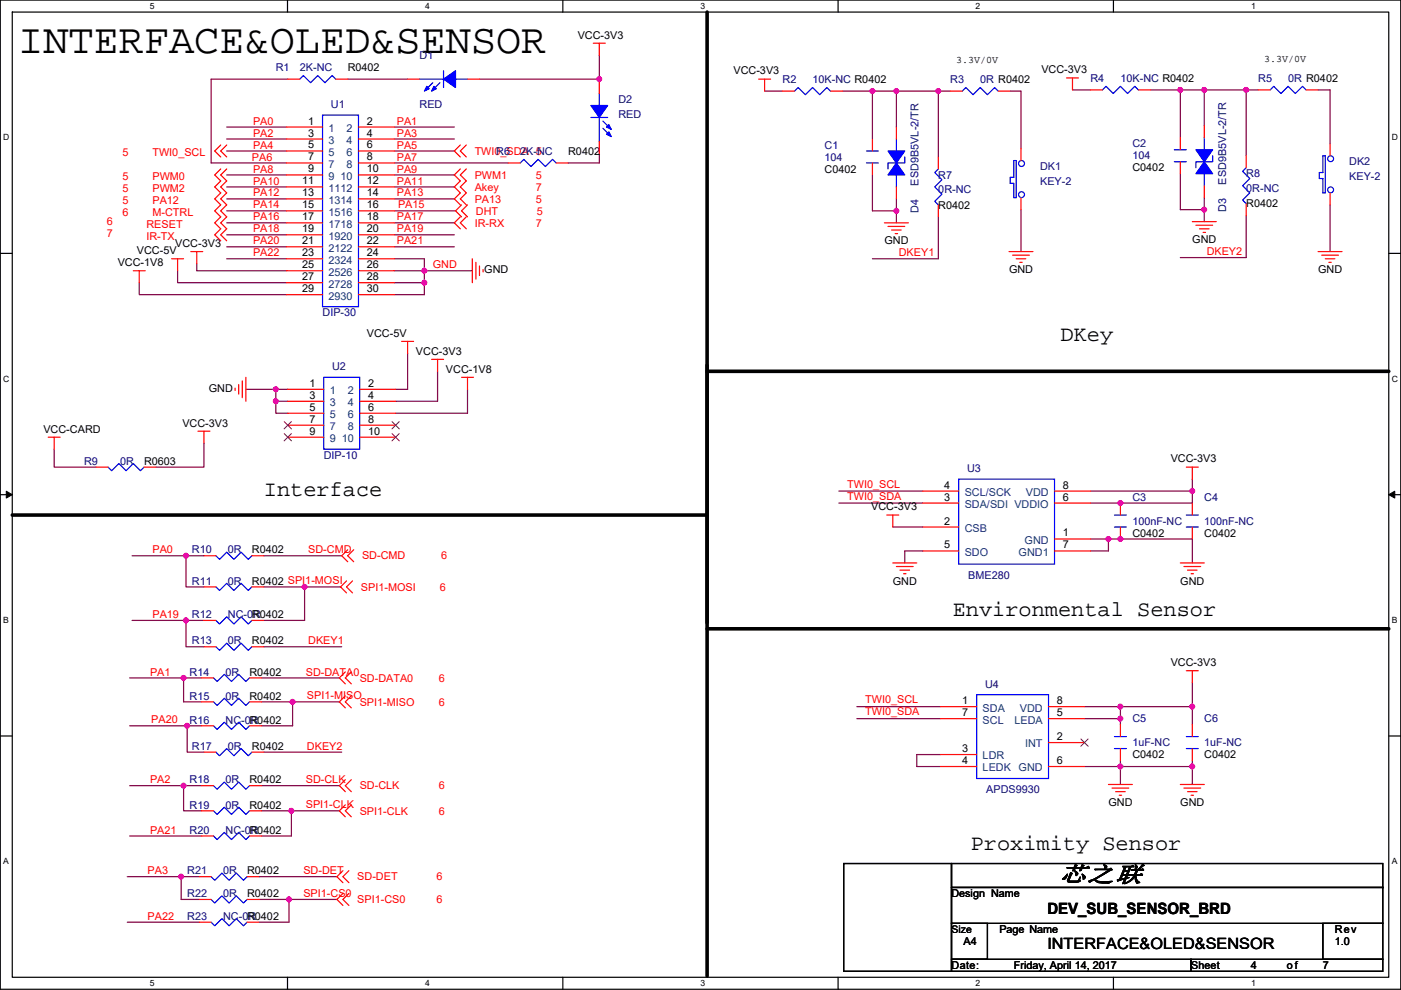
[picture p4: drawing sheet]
<svg xmlns="http://www.w3.org/2000/svg" width="297mm" height="210mm" viewBox="0 0 297 210" stroke-linecap="round" stroke-linejoin="round" font-family="sans-serif">
<path d="M.1 0h296.9v209.8h-296.9zM2.6 2.6h291.8v204.7h-291.8z" fill="none" stroke="#000" stroke-width=".25"/>
<g fill="#fff">
<path d="M31.8 .3h1v2h-1z"/>
<path d="M31.8 207.5h1v2.1h-1z"/>
</g>
<path d="M61 0v2.6M61 207.3v2.5" fill="none" stroke="#000" stroke-width=".25"/>
<g fill="#fff">
<path d="M90.1 .3h1v2h-1z"/>
<path d="M90.1 207.5h1v2.1h-1z"/>
</g>
<path d="M119.3 0v2.6M119.3 207.3v2.5" fill="none" stroke="#000" stroke-width=".25"/>
<g fill="#fff">
<path d="M148.5 .3h1v2h-1z"/>
<path d="M148.5 207.5h1v2.1h-1z"/>
</g>
<path d="M177.7 0v2.6M177.7 207.3v2.5" fill="none" stroke="#000" stroke-width=".25"/>
<g fill="#fff">
<path d="M206.9 .3h1v2h-1z"/>
<path d="M206.9 207.5h1v2.1h-1z"/>
</g>
<path d="M236.1 0v2.6M236.1 207.3v2.5" fill="none" stroke="#000" stroke-width=".25"/>
<g fill="#fff">
<path d="M265.2 .3h1v2h-1z"/>
<path d="M265.2 207.5h1v2.1h-1z"/>
<path d="M.7 28.2h1.3v2h-1.3z"/>
<path d="M295.1 28.2h1.3v2h-1.3z"/>
<path d="M.7 79.3h1.3v2.1h-1.3z"/>
<path d="M295.1 79.3h1.3v2.1h-1.3z"/>
</g>
<path d="M.1 53.7h2.5M294.4 53.7h2.6" fill="none" stroke="#000" stroke-width=".25"/>
<g fill="#fff">
<path d="M.7 130.5h1.2v2h-1.2z"/>
<path d="M295.1 130.5h1.2v2h-1.2z"/>
</g>
<path d="M.1 104.9h2.5M294.4 104.9h2.6" fill="none" stroke="#000" stroke-width=".25"/>
<path d="M1.3 104.2l1.3 .7-1.3 .7zM294.4 104.9l1.3-.7v1.4z" fill="#000" stroke="#000" stroke-width=".21"/>
<g fill="#fff">
<path d="M.7 181.7h1.2v2h-1.2z"/>
<path d="M295.1 181.7h1.2v2h-1.2z"/>
</g>
<path d="M.1 156.1h2.5M294.4 156.1h2.6M178.9 183.2h22.8v22.8h-22.8zM201.7 183.2h91.5v5h-91.5zM201.7 188.2h91.5v7.7h-91.5zM201.7 195.9h7.7v7.6h-7.7zM280.5 195.9h12.7v7.6h-12.7zM201.7 203.5h50.8v2.5h-50.8zM252.5 203.5h40.7v2.5h-40.7z" fill="none" stroke="#000" stroke-width=".25"/>
<path d="M149.9 2.6v129.5M149.9 78.8h144.5M149.9 77.5v129.5M2.6 109.2h147.1M149.9 133.4h144.5" fill="none" stroke="#000" stroke-width=".76"/>
<g fill="none" stroke="#800040" stroke-width=".25">
<path d="M61 16.8h-16.2v17.8h16M73.7 16.8h12.7M101.7 16.8h25.4M127.1 11.7v5.1M127.1 16.8v.5M162.1 19.3h3.8M178.6 19.3h6.4M185 19.3h5.1v7.6M185 19.3v10.2M190.1 19.3h8.8M198.9 19.3h2.6M198.9 19.3v14"/>
<path d="M214.2 19.3h2.3v12.2M227.4 19.1h3.8M243.9 19.1h6.3M250.3 19.1v10.1M250.3 19.1h5M255.3 19.1v7.6M255.3 19.1h8.9M264.2 19.1h2.6M264.2 19.1v13.9M279.5 19.1h2.5v11.4M48.1 26.9h12.7M48.1 32h12.7"/>
<path d="M48.1 37.1h12.7M48.1 39.6h12.7M48.1 29.5h12.7M83.6 34.6h24.2M83.6 32h12.7M83.6 37.1h12.7M83.6 39.6h12.7M83.6 26.9h12.7M83.6 29.5h12.7M127.1 32.5v2.1h-6.6M185 37.1v7.6h5.1v2.6M250.3 36.9v7.6h5"/>
<path d="M29.5 60v2.5h31.3M37.7 57.4v2.6h23.1M41.7 55.9v1.5h19.1M48.1 49.8h12.7M48.1 54.9h12.7M48.1 42.2h12.7M48.1 52.3h12.7M48.1 47.3h12.7M48.1 44.7h12.7M83.6 42.2h12.7M83.6 49.8h12.7M83.6 52.3h12.7"/>
<path d="M83.6 47.3h12.7M83.6 44.7h13M83.6 54.9h6.4v2.5M83.6 60h6.4M83.6 57.4h6.4M90 57.4v2.6M90 60v2.5h-6.4M90 57.4h10.1M190.1 42.2v2.5M198.9 46v8.9h-13.9M216.5 44.5v8.9M255.3 44.5v2.5"/>
<path d="M255.3 41.9v2.6M264.2 45.7v8.9h-14M282 43.5v9.9M86.4 75v7.6h-2.5M92.8 78.8v6.3h-8.9M11.5 95.3v3.8h8.9M43.2 94v5.1h-10.1M52.1 82.6h6.4M58.5 85.1h2.5M58.5 82.6h2.5M58.5 85.1v2.6h2.5M58.5 82.6v2.5"/>
<path d="M99.1 82.6v5.1h-15.2M28 117.9h11.4M39.4 117.9v6.6h3.8M39.4 117.9h3.8M55.9 117.9h16.6M177.9 106.7h17.7M177.9 104.2h17.7M189.3 111.8h6.3M195.6 116.9h-3.8v2.5M231.2 104.2h21.6M231.2 114.3h3.8M235 114.3v2.6h-3.8"/>
<path d="M235 114.3h17.8v5.1M252.8 104.2v2.5h-21.6M252.8 101.6v2.6M28 131.6h11.4M39.4 131.6v5.6h3.8M39.4 131.6h3.8M55.9 124.5h8.7M55.9 137.2h16.6M64.6 124.5v7.1h-8.7M64.6 124.5h7.6M27.5 153.9h12.2M27.5 143.8h11.4"/>
<path d="M38.9 143.8h3.8M38.9 143.8v5.1h3.8M42.7 153.9h-3v5.6h3.5M55.4 148.9h6.6M55.4 143.8h16.5M55.9 159.5h16.6M62 148.9v5h-6.6M62 148.9h9.9M181.7 149.9h17.7M181.7 152.4h17.7M229.9 152.4h7.6M229.9 149.9h7.6"/>
<path d="M237.5 152.4v1.3M237.5 149.9v2.5M237.5 149.9h15.3M252.8 144.8v8.9M27.5 177.3h15.2M27.5 166.6h11.4M38.9 166.6v5.4h3.8M38.9 166.6h3.8M55.4 172h6.4M55.4 166.6h16.5M61.8 172v5.3h-6.4M61.8 172h10.1"/>
<path d="M199.4 160h-5v2.6h5M229.9 162.6h7.6M237.5 161.3v1.3M237.5 162.6v3.8M237.5 162.6h15.3M252.8 161.3v1.3M252.8 162.6v3.8M27 185.9h11.4M27 195.6h15.2M38.4 185.9h3.8M38.4 185.9v4.9h3.8M54.9 190.8h6.4"/>
<path d="M54.9 185.9h16.5M61.3 190.8v4.8h-6.4M61.3 190.8h10.1"/>
</g>
<g fill="#f0f" stroke="#f0f" stroke-width=".25">
<circle cx="90" cy="57.4" r=".5"/>
<circle cx="90" cy="60" r=".5"/>
<circle cx="58.5" cy="85.1" r=".5"/>
<circle cx="58.5" cy="82.6" r=".5"/>
<circle cx="237.5" cy="106.7" r=".5"/>
<circle cx="237.5" cy="114.3" r=".5"/>
<circle cx="235" cy="114.3" r=".5"/>
<circle cx="252.8" cy="104.1" r=".5"/>
<circle cx="237.5" cy="152.4" r=".5"/>
<circle cx="252.8" cy="149.9" r=".5"/>
<circle cx="237.5" cy="162.6" r=".5"/>
<circle cx="252.8" cy="162.6" r=".5"/>
<circle cx="237.5" cy="149.9" r=".5"/>
<circle cx="264.2" cy="19.1" r=".5"/>
<circle cx="255.3" cy="44.5" r=".5"/>
<circle cx="250.2" cy="19.1" r=".5"/>
<circle cx="255.3" cy="19.1" r=".5"/>
<circle cx="39.4" cy="117.9" r=".5"/>
<circle cx="38.9" cy="143.8" r=".5"/>
<circle cx="62" cy="148.9" r=".5"/>
<circle cx="61.8" cy="172" r=".5"/>
<circle cx="38.9" cy="166.6" r=".5"/>
<circle cx="38.4" cy="185.9" r=".5"/>
<circle cx="39.7" cy="153.9" r=".5"/>
<circle cx="61.3" cy="190.8" r=".5"/>
<circle cx="39.4" cy="131.6" r=".5"/>
<circle cx="64.6" cy="124.5" r=".5"/>
<circle cx="198.9" cy="19.3" r=".5"/>
<circle cx="190" cy="19.3" r=".5"/>
<circle cx="185" cy="19.3" r=".5"/>
<circle cx="190" cy="44.7" r=".5"/>
<circle cx="127" cy="16.8" r=".5"/>
</g>
<g fill="none" stroke="#f00" stroke-width=".25">
<path d="M61 16.8h2.6M71.2 16.8h2.5M86.4 16.8h2.6M99.1 16.8h2.6M125.8 9.2h2.5M127.1 9.2v2.5M127.1 17.3v2.5M160.8 16.8h2.6M162.1 16.8v2.5M165.9 19.3h2.6M176.1 19.3h2.5M201.5 19.3h2.5"/>
<path d="M211.6 19.3h2.6M226.1 16.5h2.6M227.4 16.5v2.6M231.2 19.1h2.5M241.4 19.1h2.5M266.8 19.1h2.5M276.9 19.1h2.6M46.8 30.8l-1.3 1.2 1.3 1.3M46.8 35.8l-1.3 1.3 1.3 1.3-1.3 1.2 1.3 1.3-1.3 1.3 1.3 1.3-1.3 1.2 1.3 1.3-1.3 1.3 1.3 1.2-1.3 1.3 1.3 1.3M48.1 30.8l-1.3 1.2 1.3 1.3M48.1 35.8l-1.3 1.3 1.3 1.3-1.3 1.2 1.3 1.3-1.3 1.3 1.3 1.3-1.3 1.2 1.3 1.3-1.3 1.3 1.3 1.2-1.3 1.3 1.3 1.3M60.8 26.9h7.6"/>
<path d="M60.8 29.5h7.6M60.8 32h7.6M60.8 34.6h7.6M60.8 37.1h7.6M60.8 39.6h7.6M76 26.9h7.6M76 29.5h7.6M76 32h7.6M76 34.6h7.6M76 37.1h7.6M76 39.6h7.6M97.6 35.8l-1.3 1.3 1.3 1.3-1.3 1.2 1.3 1.3-1.3 1.3 1.3 1.3"/>
<path d="M97.6 30.8l-1.3 1.2 1.3 1.3M98.9 35.8l-1.3 1.3 1.3 1.3-1.3 1.2 1.3 1.3-1.3 1.3 1.3 1.3M98.9 30.8l-1.3 1.2 1.3 1.3M107.8 34.6h2.5M117.9 34.6h2.6M127.1 30v2.5M185 34.6v2.5M185 29.5v2.5M190.1 26.9v2.6M190.1 39.6v2.6M198.9 33.3v2.5M216.5 31.5v2.6"/>
<path d="M250.2 34.3v2.6M250.2 29.2v2.6M255.3 26.7v2.5M255.3 39.4v2.5M264.2 33v2.6M282 30.5v2.5M28.3 57.4h2.5M29.5 57.4v2.6M36.4 54.9h2.5M37.7 54.9v2.5M40.4 53.4h2.6M41.7 53.4v2.5"/>
<path d="M60.8 42.2h7.6M60.8 44.7h7.6M60.8 47.3h7.6M60.8 49.8h7.6M60.8 52.3h7.6M60.8 54.9h7.6M60.8 57.4h7.6M60.8 60h7.6M76 42.2h7.6M76 44.7h7.6M76 47.3h7.6M76 49.8h7.6"/>
<path d="M76 52.3h7.6M76 54.9h7.6M76 57.4h7.6M76 60h7.6M97.6 46l-1.3 1.3 1.3 1.2M97.9 43.5l-1.3 1.2 1.3 1.3M98.9 46l-1.3 1.3 1.3 1.2M99.1 43.5l-1.2 1.2 1.2 1.3M100.1 54.9v5.1M100.9 55.6v3.6M101.7 56.4v2M102.4 57.2v.5"/>
<path d="M187.5 47.3h5.1M188.3 48h3.5M189 48.8h2.1M189.8 49.6h.5M198.9 43.5v2.5M213.9 53.4h5.1M214.7 54.1h3.5M215.5 54.9h2M216.2 55.6h.5M216.5 41.9v2.6M252.8 47h5.1M253.6 47.8h3.5"/>
<path d="M254.3 48.5h2M255.1 49.3h.5M264.2 43.2v2.5M279.5 53.4h5M280.2 54.1h3.6M281 54.9h2M281.7 55.6h.6M282 40.9v2.6M60.8 62.5h7.6M76 62.5h7.6M85.2 72.4h2.5M86.4 72.4v2.6"/>
<path d="M91.5 76.2h2.5M92.8 76.2v2.6M10.2 92.7h2.6M11.5 92.7v2.6M20.4 99.1h2.5M30.5 99.1h2.6M42 91.5h2.5M43.2 91.5v2.5M49.8 82.3v.5M50.6 81.6v2M51.4 80.8v3.5M52.1 80v5.1"/>
<path d="M61 82.6h7.6M61 85.1h7.6M61 87.7h7.6M61 90.2h7.6M61 92.7h7.6M76.3 82.6h7.6M76.3 85.1h7.6M76.3 87.7h7.6M76.3 90.2h7.6M76.3 92.7h7.6M97.9 80h2.5M99.1 80v2.6"/>
<path d="M251.5 99.1h2.6M252.8 99.1v2.5M43.2 117.9h2.6M53.4 117.9h2.5M73.7 116.6l-1.2 1.3 1.2 1.2M75 116.6l-1.3 1.3 1.3 1.2M188 109.2h2.6M189.3 109.2v2.6M189.3 119.4h5.1M195.6 104.2h7.7M195.6 106.7h7.7M195.6 111.8h7.7"/>
<path d="M195.6 116.9h7.7M223.6 104.2h7.6M223.6 106.7h7.6M223.6 114.3h7.6M223.6 116.9h7.6M237.5 111.8v2.5M237.5 106.7v2.5M250.2 119.4h5.1M252.8 111.8v2.5M252.8 106.7v2.5M43.2 124.5h2.6M43.2 137.2h2.6"/>
<path d="M43.2 131.6h2.6M53.4 124.5h2.5M53.4 137.2h2.5M53.4 131.6h2.5M73.5 123.2l-1.3 1.3 1.3 1.3M74.7 123.2l-1.2 1.3 1.2 1.3M190.1 120.2h3.5M190.8 120.9h2M191.6 121.7h.5M251 120.2h3.6M251.8 120.9h2M252.5 121.7h.5"/>
<path d="M42.7 143.8h2.6M42.7 148.9h2.6M42.7 153.9h2.6M43.2 159.5h2.6M52.9 143.8h2.5M52.9 148.9h2.5M52.9 153.9h2.5M53.4 159.5h2.5M73.2 142.5l-1.3 1.3 1.3 1.3M73.2 147.6l-1.3 1.3 1.3 1.2M74.5 142.5l-1.3 1.3 1.3 1.3M74.5 147.6l-1.3 1.3 1.3 1.2"/>
<path d="M199.5 149.9h7.6M199.5 152.4h7.6M222.3 149.9h7.6M222.3 152.4h7.6M222.3 157.5h7.6M237.5 158.8v2.5M237.5 153.7v2.5M251.5 142.3h2.6M252.8 142.3v2.5M252.8 158.8v2.5M252.8 153.7v2.5M42.7 166.6h2.6"/>
<path d="M42.7 172h2.6M42.7 177.3h2.6M52.9 166.6h2.5M52.9 172h2.5M52.9 177.3h2.5M73.2 165.4l-1.3 1.2 1.3 1.3M73.2 170.7l-1.3 1.3 1.3 1.2M74.5 165.4l-1.3 1.2 1.3 1.3M74.5 170.7l-1.3 1.3 1.3 1.2M199.5 160h7.6M199.5 162.6h7.6M222.3 162.6h7.6"/>
<path d="M235 166.4h5.1M235.8 167.2h3.5M236.5 167.9h2.1M237.3 168.7h.5M250.2 166.4h5.1M251 167.2h3.6M251.8 167.9h2M252.5 168.7h.5M42.2 185.9h2.6M42.2 195.6h2.6M42.2 190.8h2.6M52.4 185.9h2.5"/>
<path d="M52.4 195.6h2.5M52.4 190.8h2.5M72.7 184.7l-1.3 1.2 1.3 1.3M72.7 189.5l-1.3 1.3 1.3 1.2M74 184.7l-1.3 1.2 1.3 1.3M74 189.5l-1.3 1.3 1.3 1.2"/>
</g>
<g fill="none" stroke="#00f" stroke-width=".25">
<path d="M63.6 16.8l.7-.8 1.5 1.5 1.6-1.5 1.5 1.5 1.5-1.5 .8 .8M89 16.8h5M91.8 17.5l-1.6 1.6M93.3 17.5l-1.5 1.6M94 15v3.6M96.6 16.8h2.5M127.1 19.8v2.6M168.5 19.3l.7-.7 1.5 1.5 1.6-1.5 1.5 1.5 1.5-1.5 .8 .7M204 19.3l.8-.7 1.5 1.5 1.5-1.5 1.6 1.5 1.5-1.5 .7 .7M233.7 19.1l.8-.8 1.5 1.5 1.5-1.5 1.6 1.5 1.5-1.5 .8 .8M269.3 19.1l.8-.8 1.5 1.5 1.5-1.5 1.5 1.5 1.6-1.5 .7 .8M68.4 24.4h7.6v40.6h-7.6z"/>
<path d="M110.3 34.6l.8-.8 1.5 1.5 1.5-1.5 1.5 1.5 1.6-1.5 .7 .8M125.3 24.9h3.5M127.1 24.9v5.1M127.8 25.7l1.5 1.5M127.8 27.2l1.5 1.5M183.7 34.6h2.5M183.7 32h2.5M190.1 29.5v2.5M190.1 37.1v2.5M191.8 33.3v1.3h-3.5v1.2M198.9 35.8l-.7 .8 1.5 1.5-1.5 1.5 1.5 1.6-1.5 1.5 .7 .8M214.9 34.1h.6v7.8h-.6v-3h-.7v-1.3h.7z"/>
<path d="M249 34.3h2.5M249 31.8h2.5M255.3 29.2v2.6M255.3 36.9v2.5M257.1 33v1.3h-3.5v1.3M264.2 35.6l-.7 .7 1.5 1.6-1.5 1.5 1.5 1.5-1.5 1.5 .7 .8M280.5 33h.5v7.9h-.5v-3h-.8v-1.3h.8zM22.9 99.1l.8 .7 1.5-1.5 1.5 1.5 1.6-1.5 1.5 1.5 .7-.7M68.6 80h7.7v15.3h-7.7zM45.8 117.9l.7 .7 1.6-1.5 1.5 1.5 1.5-1.5 1.5 1.5 .8-.7M203.3 101.6h20.3v18.1h-20.3zM236.3 111.8h2.5"/>
<path d="M236.3 109.2h2.5M251.5 111.8h2.6M251.5 109.2h2.6M45.8 124.5l.7 .7 1.6-1.5 1.5 1.5 1.5-1.5 1.5 1.5 .8-.7M45.8 137.2l.7 .7 1.6-1.5 1.5 1.5 1.5-1.5 1.5 1.5 .8-.7M45.8 131.6l.7 .8 1.6-1.6 1.5 1.6 1.5-1.6 1.5 1.6 .8-.8M45.3 143.8l.7 .7 1.6-1.5 1.5 1.5 1.5-1.5 1.5 1.5 .8-.7M45.3 148.9l.7 .7 1.6-1.5 1.5 1.5 1.5-1.5 1.5 1.5 .8-.7M45.3 153.9l.7 .8 1.6-1.5 1.5 1.5 1.5-1.5 1.5 1.5 .8-.8M45.8 159.5l.7 .8 1.6-1.5 1.5 1.5 1.5-1.5 1.5 1.5 .8-.8M207.1 147.3h15.2v17.8h-15.2zM236.3 158.8h2.5"/>
<path d="M236.3 156.2h2.5M251.5 158.8h2.6M251.5 156.2h2.6M45.3 166.6l.7 .8 1.6-1.5 1.5 1.5 1.5-1.5 1.5 1.5 .8-.8M45.3 172l.7 .7 1.6-1.5 1.5 1.5 1.5-1.5 1.5 1.5 .8-.7M45.3 177.3l.7 .8 1.6-1.5 1.5 1.5 1.5-1.5 1.5 1.5 .8-.8M44.8 185.9l.7 .8 1.6-1.5 1.5 1.5 1.5-1.5 1.5 1.5 .8-.8M44.8 195.6l.7 .8 1.6-1.6 1.5 1.6 1.5-1.6 1.5 1.6 .8-.8M44.8 190.8l.7 .7 1.6-1.5 1.5 1.5 1.5-1.5 1.5 1.5 .8-.7"/>
<circle cx="216.6" cy="34.7" r=".62"/>
<circle cx="282.1" cy="33.7" r=".62"/>
<circle cx="216.6" cy="41.3" r=".62"/>
<circle cx="282.1" cy="40.3" r=".62"/>
</g>
<g fill="#00f" stroke="#00f" stroke-width=".25">
<path d="M253.6 31.8h3.5l-1.8 2.5z" fill-rule="evenodd"/>
<path d="M255.3 34.3l1.8 2.6h-3.5z" fill-rule="evenodd"/>
<path d="M125.3 22.4h3.5l-1.7 2.5z" fill-rule="evenodd"/>
<path d="M129.1 28l.5 1-1-.5z" fill-rule="evenodd"/>
<path d="M129.1 26.4l.5 1.1-1-.6z" fill-rule="evenodd"/>
<path d="M188.3 32h3.5l-1.7 2.6z" fill-rule="evenodd"/>
<path d="M190.1 34.6l1.7 2.5h-3.5z" fill-rule="evenodd"/>
<path d="M94 16.8l2.6-1.8v3.6z" fill-rule="evenodd"/>
<path d="M90.5 18.3l.5 .5-1 .5z" fill-rule="evenodd"/>
<path d="M92 18.3l.5 .5-1 .5z" fill-rule="evenodd"/>
</g>
<path d="M60.3 89.4l1.5 1.6M60.3 92l1.5 1.5M61.8 89.4l-1.6 1.6M61.8 92l-1.6 1.5M83.1 89.4l1.6 1.6M83.1 92l1.6 1.5M84.6 89.4l-1.5 1.6M84.6 92l-1.5 1.5M229.2 156.7l1.5 1.6M230.7 156.7l-1.6 1.6" fill="none" stroke="#804000" stroke-width=".21"/>
<text font-size="8.9" x="3.9" y="11.2">INTERFACE&amp;OLED&amp;SENSOR</text>
<text font-size="4.9" x="224.6" y="187">芯之联</text>
<g font-size="4.7">
<text x="224.9" y="72.3">DKey</text>
<text x="55.9" y="105.3">Interface</text>
<text x="202" y="130.7">Environmental Sensor</text>
<text x="205.8" y="180.2">Proximity Sensor</text>
</g>
<g font-size="3.3">
<text x="222.1" y="193.8">DEV_SUB_SENSOR_BRD</text>
<text x="222.1" y="201.4">INTERFACE&amp;OLED&amp;SENSOR</text>
</g>
<g font-size="2.3">
<text x="122.5" y="8.2">VCC-3V3</text>
<text x="73.7" y="15">R0402</text>
<text x="155.5" y="15.8">VCC-3V3</text>
<text x="220.8" y="15.5">VCC-3V3</text>
<text x="65.3" y="26.4">1</text>
<text x="65.3" y="29">3</text>
<text x="77.8" y="26.4">2</text>
<text x="77.8" y="29">4</text>
<text x="65.3" y="31.5">5</text>
<text x="65.3" y="34">7</text>
<text x="77.8" y="31.5">6</text>
<text x="77.8" y="34">8</text>
<text x="120.5" y="32.8">R0402</text>
<text x="64.1" y="39.1">11</text>
<text x="64.1" y="41.7">13</text>
<text x="65.3" y="36.6">9</text>
<text x="77.8" y="36.6">10</text>
<text x="77.8" y="39.1">12</text>
<text x="77.8" y="41.7">14</text>
<text x="174.8" y="36.6">C0402</text>
<text x="240.1" y="36.4">C0402</text>
<text x="64.1" y="44.2">15</text>
<text x="64.1" y="46.7">17</text>
<text x="77.8" y="44.2">16</text>
<text x="77.8" y="46.7">18</text>
<text x="198.9" y="44.2">R0402</text>
<text x="264.2" y="44">R0402</text>
<text x="29" y="53.9">VCC-5V</text>
<text x="37.1" y="52.4">VCC-3V3</text>
<text x="64.1" y="49.3">19</text>
<text x="64.1" y="51.8">21</text>
<text x="77.8" y="49.3">20</text>
<text x="77.8" y="51.8">22</text>
<text x="187.5" y="51.9">GND</text>
<text x="252.8" y="51.6">GND</text>
<text x="25" y="56.4">VCC-1V8</text>
<text x="64.1" y="54.4">23</text>
<text x="64.1" y="56.9">25</text>
<text x="64.1" y="59.4">27</text>
<text x="77.8" y="54.4">24</text>
<text x="77.8" y="56.9">26</text>
<text x="77.8" y="59.4">28</text>
<text x="102.7" y="58">GND</text>
<text x="213.9" y="58">GND</text>
<text x="279.5" y="58">GND</text>
<text x="64.1" y="62">29</text>
<text x="77.8" y="62">30</text>
<text x="77.8" y="71.4">VCC-5V</text>
<text x="88.2" y="75.2">VCC-3V3</text>
<text x="44.3" y="83.1">GND</text>
<text x="65.6" y="82">1</text>
<text x="78" y="82">2</text>
<text x="94.5" y="79">VCC-1V8</text>
<text x="65.6" y="84.6">3</text>
<text x="65.6" y="87.1">5</text>
<text x="65.6" y="89.7">7</text>
<text x="78" y="84.6">4</text>
<text x="78" y="87.1">6</text>
<text x="78" y="89.7">8</text>
<text x="9.2" y="91.7">VCC-CARD</text>
<text x="38.7" y="90.5">VCC-3V3</text>
<text x="65.6" y="92.2">9</text>
<text x="78" y="92.2">10</text>
<text x="30.5" y="98.6">R0603</text>
<text x="248.2" y="98.1">VCC-3V3</text>
<text x="200.2" y="103.6">4</text>
<text x="200.2" y="106.2">3</text>
<text x="225.4" y="103.6">8</text>
<text x="225.4" y="106.2">6</text>
<text x="184.7" y="108.2">VCC-3V3</text>
<text x="200.2" y="111.3">2</text>
<text x="225.4" y="113.8">1</text>
<text x="240.1" y="113.8">C0402</text>
<text x="255.3" y="113.8">C0402</text>
<text x="53.4" y="117.4">R0402</text>
<text x="200.2" y="116.3">5</text>
<text x="225.4" y="116.3">7</text>
<text x="53.4" y="124">R0402 SPI1-MOSI</text>
<text x="189.3" y="124">GND</text>
<text x="250.3" y="124">GND</text>
<text x="53.4" y="131.1">R0402</text>
<text x="53.4" y="136.7">R0402</text>
<text x="52.9" y="143.3">R0402</text>
<text x="248.2" y="141.3">VCC-3V3</text>
<text x="52.9" y="148.4">R0402</text>
<text x="204" y="149.4">1</text>
<text x="224.1" y="149.4">8</text>
<text x="52.9" y="153.5">R0402</text>
<text x="204" y="151.9">7</text>
<text x="224.1" y="151.9">5</text>
<text x="53.4" y="159">R0402</text>
<text x="204" y="159.5">3</text>
<text x="224.1" y="157">2</text>
<text x="240.1" y="160.8">C0402</text>
<text x="255.3" y="160.8">C0402</text>
<text x="52.9" y="166.2">R0402</text>
<text x="204" y="162.1">4</text>
<text x="224.1" y="162.1">6</text>
<text x="52.9" y="171.5">R0402</text>
<text x="235" y="171">GND</text>
<text x="250.3" y="171">GND</text>
<text x="52.9" y="176.8">R0402</text>
<text x="52.4" y="185.5">R0402</text>
<text x="52.4" y="190.3">R0402</text>
<text x="201.7" y="190.3">Design Name</text>
<text x="52.4" y="195.1">R0402</text>
<text x="211.9" y="197.9">Page Name</text>
<text x="283" y="197.9">Rev</text>
<text x="204.3" y="200.4">A4</text>
<text x="283" y="200.4">1.0</text>
<text x="201.7" y="205.5">Date:</text>
<text x="214.9" y="205.5">Friday, April 14, 2017</text>
<text x="252.5" y="205.5">Sheet</text>
<text x="265.2" y="205.5">4</text>
<text x="272.9" y="205.5">of</text>
<text x="280.5" y="205.5">7</text>
</g>
<g font-size="2.3" fill="#000080">
<text x="58.5" y="15">R1</text>
<text x="63.6" y="15">2K-NC</text>
<text x="89" y="12.5">D1</text>
<text x="165.9" y="17.6">R2</text>
<text x="172.3" y="17.6">10K-NC R0402</text>
<text x="201.5" y="17.6">R3</text>
<text x="207.8" y="17.6">0R R0402</text>
<text x="231.2" y="17.3">R4</text>
<text x="237.5" y="17.3">10K-NC R0402</text>
<text x="266.8" y="17.3">R5</text>
<text x="273.1" y="17.3">0R R0402</text>
<text x="70.2" y="22.9">U1</text>
<text x="89" y="22.9">RED</text>
<text x="131.1" y="21.9">D2</text>
<text x="131.1" y="24.9">RED</text>
<text x="105.2" y="32.8">R6</text>
<text x="110.3" y="32.8">2K-NC</text>
<text x="174.8" y="31.5">C1</text>
<text x="174.8" y="34.1">104</text>
<text x="240.1" y="31.3">C2</text>
<text x="240.1" y="33.8">104</text>
<text x="286.1" y="35.1">DK2</text>
<text x="194.7" y="39.4" transform="rotate(-90 194.7 39.4)">ESD9B5VL-2/TR</text>
<text x="198.9" y="37.9">R7</text>
<text x="198.9" y="40.9">0R-NC</text>
<text x="220.5" y="36.1">DK1</text>
<text x="220.5" y="39.2">KEY-2</text>
<text x="260" y="39.1" transform="rotate(-90 260 39.1)">ESD9B5VL-2/TR</text>
<text x="264.2" y="37.6">R8</text>
<text x="264.2" y="40.7">0R-NC</text>
<text x="286.1" y="38.1">KEY-2</text>
<text x="194.7" y="45.2" transform="rotate(-90 194.7 45.2)">D4</text>
<text x="260" y="45" transform="rotate(-90 260 45)">D3</text>
<text x="68.4" y="67.1">DIP-30</text>
<text x="70.4" y="78.5">U2</text>
<text x="17.8" y="98.6">R9</text>
<text x="25.5" y="98.6">0R</text>
<text x="68.6" y="97.3">DIP-10</text>
<text x="205" y="100.1">U3</text>
<text x="240.1" y="106.2">C3</text>
<text x="255.3" y="106.2">C4</text>
<text x="240.1" y="111.3">100nF-NC</text>
<text x="255.3" y="111.3">100nF-NC</text>
<text x="40.7" y="117.4">R10</text>
<text x="48.3" y="117.4">0R</text>
<text x="40.7" y="124">R11</text>
<text x="48.3" y="124">0R</text>
<text x="205.3" y="122.7">BME280</text>
<text x="40.7" y="131.1">R12</text>
<text x="48.3" y="131.1">NC-0R</text>
<text x="40.7" y="136.7">R13</text>
<text x="48.3" y="136.7">0R</text>
<text x="40.2" y="143.3">R14</text>
<text x="47.8" y="143.3">0R</text>
<text x="40.2" y="148.4">R15</text>
<text x="47.8" y="148.4">0R</text>
<text x="208.8" y="145.8">U4</text>
<text x="40.2" y="153.5">R16</text>
<text x="47.8" y="153.5">NC-0R</text>
<text x="240.1" y="153.2">C5</text>
<text x="255.3" y="153.2">C6</text>
<text x="40.7" y="159">R17</text>
<text x="48.3" y="159">0R</text>
<text x="240.1" y="158.3">1uF-NC</text>
<text x="255.3" y="158.3">1uF-NC</text>
<text x="40.2" y="166.2">R18</text>
<text x="47.8" y="166.2">0R</text>
<text x="40.2" y="171.5">R19</text>
<text x="47.8" y="171.5">0R</text>
<text x="209.1" y="168.2">APDS9930</text>
<text x="40.2" y="176.8">R20</text>
<text x="47.8" y="176.8">NC-0R</text>
<text x="39.7" y="185.5">R21</text>
<text x="47.3" y="185.5">0R</text>
<text x="39.7" y="190.3">R22</text>
<text x="47.3" y="190.3">0R</text>
<text x="39.7" y="195.1">R23</text>
<text x="47.3" y="195.1">NC-0R</text>
</g>
<g font-size="2.3" fill="#f00">
<text x="53.7" y="26.4">PA0</text>
<text x="53.7" y="29">PA2</text>
<text x="84.1" y="26.4">PA1</text>
<text x="84.1" y="29">PA3</text>
<text x="26" y="33.1">5</text>
<text x="32.3" y="33.1">TWI0_SCL</text>
<text x="53.4" y="34.1">PA6</text>
<text x="53.7" y="31.5">PA4</text>
<text x="84.1" y="31.5">PA5</text>
<text x="84.1" y="34.1">PA7</text>
<text x="100.6" y="32.8">TWI0_SDA 5</text>
<text x="26" y="38.1">5</text>
<text x="26" y="40.7">5</text>
<text x="32.3" y="38.1">PWM0</text>
<text x="32.3" y="40.7">PWM2</text>
<text x="53.7" y="41.7">PA12</text>
<text x="53.7" y="36.6">PA8</text>
<text x="53.7" y="39.1">PA10</text>
<text x="84.1" y="41.7">PA13</text>
<text x="84.1" y="36.6">PA9</text>
<text x="84.1" y="39.1">PA11</text>
<text x="100.6" y="40.4">Akey</text>
<text x="100.6" y="37.9">PWM1</text>
<text x="113.6" y="40.4">7</text>
<text x="113.6" y="37.9">5</text>
<text x="22.7" y="47.8">6</text>
<text x="26" y="43.2">5</text>
<text x="26" y="45.8">6</text>
<text x="32.3" y="43.2">PA12</text>
<text x="32.3" y="45.8">M-CTRL</text>
<text x="53.7" y="46.8">PA16</text>
<text x="53.7" y="44.2">PA14</text>
<text x="84.1" y="46.8">PA17</text>
<text x="84.4" y="44.2">PA15</text>
<text x="100.6" y="43">PA13</text>
<text x="100.9" y="45.5">DHT</text>
<text x="113.6" y="43">5</text>
<text x="113.9" y="45.5">5</text>
<text x="22.7" y="50.3">7</text>
<text x="31" y="50.8">IR-TX</text>
<text x="31" y="48.3">RESET</text>
<text x="53.7" y="51.8">PA20</text>
<text x="53.7" y="49.3">PA18</text>
<text x="84.1" y="49.3">PA19</text>
<text x="84.1" y="51.8">PA21</text>
<text x="100.6" y="48">IR-RX</text>
<text x="113.6" y="48">7</text>
<text x="53.7" y="54.4">PA22</text>
<text x="91.8" y="56.9">GND</text>
<text x="190.6" y="54.4">DKEY1</text>
<text x="255.8" y="54.1">DKEY2</text>
<text x="179.6" y="103.4">TWI0_SCL</text>
<text x="179.6" y="106">TWI0_SDA</text>
<text x="32.3" y="117.4">PA0</text>
<text x="65.3" y="117.4">SD-CMD</text>
<text x="76.8" y="118.7">SD-CMD</text>
<text x="93.5" y="118.7">6</text>
<text x="76.5" y="125.3">SPI1-MOSI</text>
<text x="93.3" y="125.3">6</text>
<text x="32.3" y="131.1">PA19</text>
<text x="65.3" y="136.7">DKEY1</text>
<text x="31.8" y="143.3">PA1</text>
<text x="64.8" y="143.3">SD-DATA0</text>
<text x="65.1" y="148.4">SPI1-MISO</text>
<text x="76.3" y="144.6">SD-DATA0</text>
<text x="76.3" y="149.6">SPI1-MISO</text>
<text x="93" y="144.6">6</text>
<text x="93" y="149.6">6</text>
<text x="183.4" y="149.2">TWI0_SCL</text>
<text x="32.1" y="153.4">PA20</text>
<text x="183.4" y="151.7">TWI0_SDA</text>
<text x="65.1" y="159">DKEY2</text>
<text x="31.8" y="166.1">PA2</text>
<text x="64.8" y="166.1">SD-CLK</text>
<text x="76.3" y="167.4">SD-CLK</text>
<text x="93" y="167.4">6</text>
<text x="64.8" y="171.5">SPI1-CLK</text>
<text x="76.3" y="172.8">SPI1-CLK</text>
<text x="93" y="172.8">6</text>
<text x="31.8" y="176.8">PA21</text>
<text x="31.3" y="185.4">PA3</text>
<text x="64.3" y="185.4">SD-DET</text>
<text x="64.3" y="190.3">SPI1-CS0</text>
<text x="75.8" y="186.7">SD-DET</text>
<text x="75.8" y="191.6">SPI1-CS0</text>
<text x="92.5" y="191.6">6</text>
<text x="92.5" y="186.7">6</text>
<text x="31.3" y="195.1">PA22</text>
</g>
<g font-size="2.3" fill="#004080">
<text x="69.7" y="28">1</text>
<text x="73.5" y="28">2</text>
<text x="69.7" y="30.5">3</text>
<text x="69.7" y="33.1">5</text>
<text x="69.7" y="35.6">7</text>
<text x="73.5" y="30.5">4</text>
<text x="73.5" y="33.1">6</text>
<text x="73.5" y="35.6">8</text>
<text x="69.7" y="38.1">9</text>
<text x="69.7" y="40.7">1112</text>
<text x="72.2" y="38.1">10</text>
<text x="69.7" y="43.2">1314</text>
<text x="69.7" y="45.8">1516</text>
<text x="69.7" y="48.3">1718</text>
<text x="69.7" y="50.8">1920</text>
<text x="69.7" y="53.4">2122</text>
<text x="69.7" y="55.9">2324</text>
<text x="69.7" y="58.5">2526</text>
<text x="69.7" y="61">2728</text>
<text x="69.7" y="63.5">2930</text>
<text x="69.9" y="83.6">1</text>
<text x="73.7" y="83.6">2</text>
<text x="69.9" y="86.1">3</text>
<text x="69.9" y="88.7">5</text>
<text x="73.7" y="86.1">4</text>
<text x="73.7" y="88.7">6</text>
<text x="69.9" y="91.2">7</text>
<text x="69.9" y="93.8">9</text>
<text x="72.5" y="93.8">10</text>
<text x="73.7" y="91.2">8</text>
<text x="204.5" y="105.2">SCL/SCK</text>
<text x="204.5" y="107.7">SDA/SDI VDDIO</text>
<text x="217.5" y="105.2">VDD</text>
<text x="204.5" y="112.8">CSB</text>
<text x="204.5" y="117.9">SDO</text>
<text x="216" y="117.9">GND1</text>
<text x="217.2" y="115.4">GND</text>
<text x="208.3" y="150.9">SDA</text>
<text x="208.3" y="153.5">SCL</text>
<text x="215.1" y="153.5">LEDA</text>
<text x="216.2" y="150.9">VDD</text>
<text x="208.3" y="161.1">LDR</text>
<text x="217.3" y="158.5">INT</text>
<text x="208.3" y="163.6">LEDK</text>
<text x="216" y="163.6">GND</text>
</g>
<text font-size="2.2" x="201.7" y="197.8">Size</text>
<g font-size="2.1">
<text x="202.8" y="13.4">3.3V/0V</text>
<text x="268" y="13.1">3.3V/0V</text>
</g>
<g font-size="1.8">
<text x="31.8" y="1.9">5</text>
<text x="90.1" y="1.9">4</text>
<text x="148.5" y="1.9">3</text>
<text x="206.9" y="1.9">2</text>
<text x="265.2" y="1.9">1</text>
<text x=".7" y="29.8">D</text>
<text x="295.1" y="29.8">D</text>
<text x=".7" y="81">C</text>
<text x="295.1" y="81">C</text>
<text x=".7" y="132.1">B</text>
<text x="295.1" y="132.1">B</text>
<text x=".7" y="183.3">A</text>
<text x="295.1" y="183.3">A</text>
<text x="31.8" y="209.2">5</text>
<text x="90.1" y="209.2">4</text>
<text x="148.5" y="209.2">3</text>
<text x="206.9" y="209.2">2</text>
<text x="265.2" y="209.2">1</text>
</g>
</svg>
